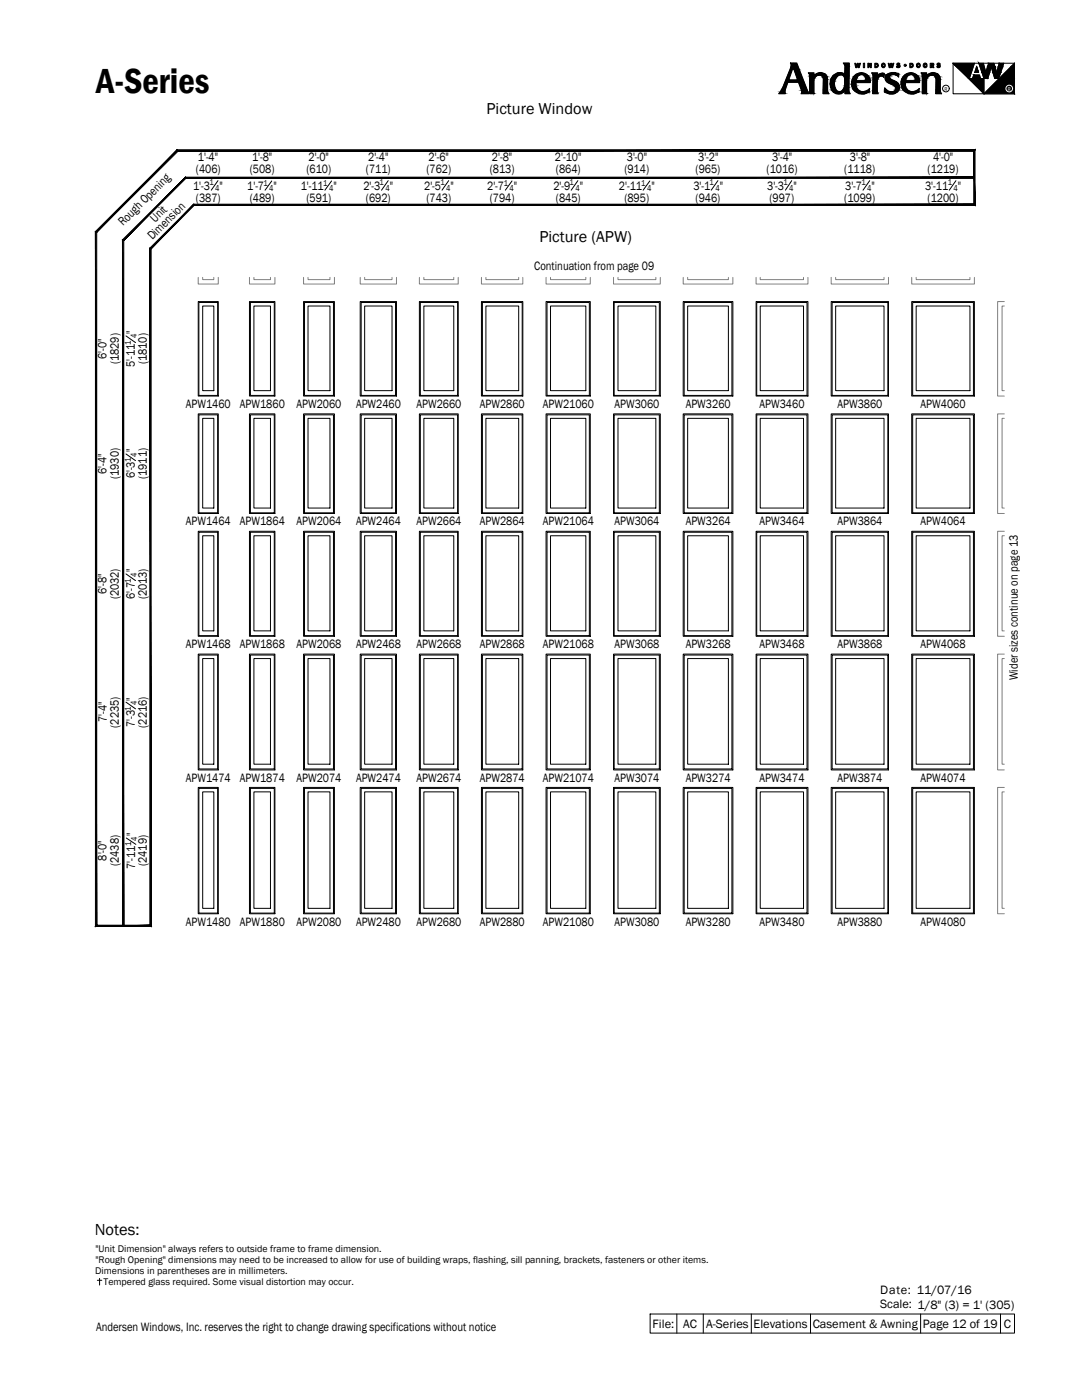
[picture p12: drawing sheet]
<svg xmlns="http://www.w3.org/2000/svg" width="216mm" height="279mm" viewBox="0 0 216 279" stroke-linecap="round" stroke-linejoin="round" font-family="sans-serif">
<!-- layer: A-ELEV-GLAZ-SIGHTLINES -->
<g fill="none" stroke="#000" stroke-width=".2">
<path d="M39.6 60.2h4v18.8h-4zM39.7 60.4h3.7v18.5h-3.7zM40.4 61.1h2.3v16.9h-2.3zM49.8 60.2h5.1v18.8h-5.1zM50 60.4h4.7v18.5h-4.7zM50.7 61.1h3.3v16.9h-3.3zM60.6 60.2h6.1v18.8h-6.1zM60.8 60.4h5.7v18.5h-5.7zM61.5 61.1h4.3v16.9h-4.3zM71.9 60.2h7.2v18.8h-7.2zM72.1 60.4h6.8v18.5h-6.8zM72.8 61.1h5.4v16.9h-5.4z"/>
<path d="M83.7 60.2h7.7v18.8h-7.7zM83.9 60.4h7.4v18.5h-7.4zM84.6 61.1h5.9v16.9h-5.9zM96.1 60.2h8.2v18.8h-8.2zM96.3 60.4h7.9v18.5h-7.9zM97 61.1h6.5v16.9h-6.5zM109 60.2h8.8v18.8h-8.8zM109.1 60.4h8.5v18.5h-8.5zM109.8 61.1h7.1v16.9h-7.1zM122.4 60.2h9.4v18.8h-9.4zM122.5 60.4h9.1v18.5h-9.1zM123.3 61.1h7.6v16.9h-7.6z"/>
<path d="M136.3 60.2h9.9v18.8h-9.9zM136.5 60.4h9.5v18.5h-9.5zM137.2 61.1h8.1v16.9h-8.1zM150.9 60.2h10.3v18.8h-10.3zM151 60.4h10v18.5h-10zM151.7 61.1h8.6v16.9h-8.6zM165.9 60.2h11.4v18.8h-11.4zM166 60.4h11.2v18.5h-11.2zM166.7 61.1h9.7v16.9h-9.7zM181.9 60.2h12.5v18.8h-12.5zM182.1 60.4h12.1v18.5h-12.1zM182.8 61.1h10.7v16.9h-10.7z"/>
<path d="M39.6 82.6h4v19.9h-4zM39.7 82.8h3.7v19.5h-3.7zM40.4 83.5h2.3v17.9h-2.3zM49.8 82.6h5.1v19.9h-5.1zM50 82.8h4.7v19.5h-4.7zM50.7 83.5h3.3v17.9h-3.3zM60.6 82.6h6.1v19.9h-6.1zM60.8 82.8h5.7v19.5h-5.7zM61.5 83.5h4.3v17.9h-4.3zM71.9 82.6h7.2v19.9h-7.2zM72.1 82.8h6.8v19.5h-6.8zM72.8 83.5h5.4v17.9h-5.4z"/>
<path d="M83.7 82.6h7.7v19.9h-7.7zM83.9 82.8h7.4v19.5h-7.4zM84.6 83.5h5.9v17.9h-5.9zM96.1 82.6h8.2v19.9h-8.2zM96.3 82.8h7.9v19.5h-7.9zM97 83.5h6.5v17.9h-6.5zM109 82.6h8.8v19.9h-8.8zM109.1 82.8h8.5v19.5h-8.5zM109.8 83.5h7.1v17.9h-7.1zM122.4 82.6h9.4v19.9h-9.4zM122.5 82.8h9.1v19.5h-9.1zM123.3 83.5h7.6v17.9h-7.6z"/>
<path d="M136.3 82.6h9.9v19.9h-9.9zM136.5 82.8h9.5v19.5h-9.5zM137.2 83.5h8.1v17.9h-8.1zM150.9 82.6h10.3v19.9h-10.3zM151 82.8h10v19.5h-10zM151.7 83.5h8.6v17.9h-8.6zM165.9 82.6h11.4v19.9h-11.4zM166 82.8h11.2v19.5h-11.2zM166.7 83.5h9.7v17.9h-9.7zM181.9 82.6h12.5v19.9h-12.5zM182.1 82.8h12.1v19.5h-12.1zM182.8 83.5h10.7v17.9h-10.7z"/>
<path d="M39.6 106h4v21h-4zM39.7 106.2h3.7v20.7h-3.7zM40.4 106.9h2.3v19h-2.3zM49.8 106h5.1v21h-5.1zM50 106.2h4.7v20.7h-4.7zM50.7 106.9h3.3v19h-3.3zM60.6 106h6.1v21h-6.1zM60.8 106.2h5.7v20.7h-5.7zM61.5 106.9h4.3v19h-4.3zM71.9 106h7.2v21h-7.2zM72.1 106.2h6.8v20.7h-6.8zM72.8 106.9h5.4v19h-5.4z"/>
<path d="M83.7 106h7.7v21h-7.7zM83.9 106.2h7.4v20.7h-7.4zM84.6 106.9h5.9v19h-5.9zM96.1 106h8.2v21h-8.2zM96.3 106.2h7.9v20.7h-7.9zM97 106.9h6.5v19h-6.5zM109 106h8.8v21h-8.8zM109.1 106.2h8.5v20.7h-8.5zM109.8 106.9h7.1v19h-7.1zM122.4 106h9.4v21h-9.4zM122.5 106.2h9.1v20.7h-9.1zM123.3 106.9h7.6v19h-7.6z"/>
<path d="M136.3 106h9.9v21h-9.9zM136.5 106.2h9.5v20.7h-9.5zM137.2 106.9h8.1v19h-8.1zM150.9 106h10.3v21h-10.3zM151 106.2h10v20.7h-10zM151.7 106.9h8.6v19h-8.6zM165.9 106h11.4v21h-11.4zM166 106.2h11.2v20.7h-11.2zM166.7 106.9h9.7v19h-9.7zM181.9 106h12.5v21h-12.5zM182.1 106.2h12.1v20.7h-12.1zM182.8 106.9h10.7v19h-10.7z"/>
<path d="M39.6 130.5h4v23.2h-4zM39.7 130.7h3.7v22.8h-3.7zM40.4 131.4h2.3v21.1h-2.3zM49.8 130.5h5.1v23.2h-5.1zM50 130.7h4.7v22.8h-4.7zM50.7 131.4h3.3v21.1h-3.3zM60.6 130.5h6.1v23.2h-6.1zM60.8 130.7h5.7v22.8h-5.7zM61.5 131.4h4.3v21.1h-4.3zM71.9 130.5h7.2v23.2h-7.2zM72.1 130.7h6.8v22.8h-6.8zM72.8 131.4h5.4v21.1h-5.4z"/>
<path d="M83.7 130.5h7.7v23.2h-7.7zM83.9 130.7h7.4v22.8h-7.4zM84.6 131.4h5.9v21.1h-5.9zM96.1 130.5h8.2v23.2h-8.2zM96.3 130.7h7.9v22.8h-7.9zM97 131.4h6.5v21.1h-6.5zM109 130.5h8.8v23.2h-8.8zM109.1 130.7h8.5v22.8h-8.5zM109.8 131.4h7.1v21.1h-7.1zM122.4 130.5h9.4v23.2h-9.4zM122.5 130.7h9.1v22.8h-9.1zM123.3 131.4h7.6v21.1h-7.6z"/>
<path d="M136.3 130.5h9.9v23.2h-9.9zM136.5 130.7h9.5v22.8h-9.5zM137.2 131.4h8.1v21.1h-8.1zM150.9 130.5h10.3v23.2h-10.3zM151 130.7h10v22.8h-10zM151.7 131.4h8.6v21.1h-8.6zM165.9 130.5h11.4v23.2h-11.4zM166 130.7h11.2v22.8h-11.2zM166.7 131.4h9.7v21.1h-9.7zM181.9 130.5h12.5v23.2h-12.5zM182.1 130.7h12.1v22.8h-12.1zM182.8 131.4h10.7v21.1h-10.7z"/>
<path d="M39.6 157.1h4v25.3h-4zM39.7 157.3h3.7v24.9h-3.7zM40.4 158h2.3v23.3h-2.3zM49.8 157.1h5.1v25.3h-5.1zM50 157.3h4.7v24.9h-4.7zM50.7 158h3.3v23.3h-3.3zM60.6 157.1h6.1v25.3h-6.1zM60.8 157.3h5.7v24.9h-5.7zM61.5 158h4.3v23.3h-4.3zM71.9 157.1h7.2v25.3h-7.2zM72.1 157.3h6.8v24.9h-6.8zM72.8 158h5.4v23.3h-5.4z"/>
<path d="M83.7 157.1h7.7v25.3h-7.7zM83.9 157.3h7.4v24.9h-7.4zM84.6 158h5.9v23.3h-5.9zM96.1 157.1h8.2v25.3h-8.2zM96.3 157.3h7.9v24.9h-7.9zM97 158h6.5v23.3h-6.5zM109 157.1h8.8v25.3h-8.8zM109.1 157.3h8.5v24.9h-8.5zM109.8 158h7.1v23.3h-7.1zM122.4 157.1h9.4v25.3h-9.4zM122.5 157.3h9.1v24.9h-9.1zM123.3 158h7.6v23.3h-7.6z"/>
<path d="M136.3 157.1h9.9v25.3h-9.9zM136.5 157.3h9.5v24.9h-9.5zM137.2 158h8.1v23.3h-8.1zM150.9 157.1h10.3v25.3h-10.3zM151 157.3h10v24.9h-10zM151.7 158h8.6v23.3h-8.6zM165.9 157.1h11.4v25.3h-11.4zM166 157.3h11.2v24.9h-11.2zM166.7 158h9.7v23.3h-9.7zM181.9 157.1h12.5v25.3h-12.5zM182.1 157.3h12.1v24.9h-12.1zM182.8 158h10.7v23.3h-10.7z"/>
</g>
<!-- layer: A-ANNO-TEXT -->
<g fill="#000" stroke="#000" stroke-width=".2">
<path d="M163.5 14.7h.4zM166.9 18.6h.9zM166.9 18.6l.5 .1zM175 15.5h.1zM176 14.7h.3zM178.2 14.6l.1 .1zM181.7 18.6h.6zM181.7 18.6l.2 .1zM183.1 18.1l.2-.1zM186 14.7h.4zM193.3 15.7h3v3zM202.4 12.6v.7h-.6z"/>
<path d="M156.1 18l.4 .3v-.3zM156.1 18l.4 .3h-.6z"/>
<path d="M155.9 18.3l.6 .1v-.1zM155.9 18.3l.6 .1h-.7z"/>
<path d="M155.8 18.4l.7 .2v-.2zM155.8 18.4l.7 .2h-.8z"/>
<path d="M156.1 17.9h.5zM156.1 17.9l.4 .1z"/>
<path d="M156.3 17.4l.3 .5 .1-.5zM156.3 17.4l.3 .5h-.5z"/>
<path d="M156.8 16.3l-.1 1.1 .4-1.1zM156.8 16.3l-.1 1.1h-.4z"/>
<path d="M157.9 13.6l-.7 2.5 .8-2.5zM157.9 13.6l-.7 2.5h-.3z"/>
<path d="M157.9 13.3l.1 .3 .1-.3zM157.9 13.3l.1 .3h-.1z"/>
<path d="M158 12.9l.1 .4 .1-.4zM158 12.9l.1 .4h-.2z"/>
<path d="M158 12.8l.2 .1 .1-.1zM158 12.8l.2 .1h-.2z"/>
<path d="M158 12.7l.9 .1zM158 12.7l.9 .1z"/>
<path d="M158.3 12.8l.7 .1-.1-.1zM158.3 12.8l.7 .1h-.6z"/>
<path d="M158.4 12.9l.9 .7-.3-.7zM158.4 12.9l.9 .7h-.8z"/>
<path d="M158.5 13.6l.8 .3v-.3zM158.5 13.6l.8 .3h-.7z"/>
<path d="M158.6 13.9l1.6 2.2-.9-2.2zM158.6 13.9l1.6 2.2h-.8z"/>
<path d="M156.9 16.1l3.4 .2-.1-.2zM156.9 16.1l3.4 .2h-3.5z"/>
<path d="M159.4 16.3l1.6 1.8-.7-1.8zM159.4 16.3l1.6 1.8h-.9z"/>
<path d="M160.1 18.1l1 .2-.1-.2zM160.1 18.1l1 .2h-1z"/>
<path d="M160.1 18.3l1.1 .2-.1-.2zM160.1 18.3l1.1 .2h-1.1z"/>
<path d="M160.1 18.5l1.1 .1v-.1zM160.1 18.5l1.1 .1h-1.1z"/>
<path d="M161.6 14.7l.6 .1v-.1zM161.6 14.7l.6 .1h-.6z"/>
<path d="M161.6 14.8l.6 .3v-.3zM161.6 14.8l.6 .3h-.5z"/>
<path d="M161.7 15.1l.5 .3v-.3zM161.7 15.1l.5 .3h-.5z"/>
<path d="M161.7 18.4l.6 .2-.1-.2zM161.7 18.4l.6 .2h-.6z"/>
<path d="M161.7 16.1l.5 2.3 .1-2.3zM161.7 16.1l.5 2.3h-.5z"/>
<path d="M161.7 15.6l.6 .5 .1-.5zM161.7 15.6l.6 .5h-.6z"/>
<path d="M161.7 15.4l.7 .2 .2-.2zM161.7 15.4l.7 .2h-.7z"/>
<path d="M162.4 15.2l.2 .2v-.2zM162.2 15.4l.2-.2 .2 .2z"/>
<path d="M162.7 15l-.1 .2 .4-.2zM162.4 15.2l.3-.2-.1 .2z"/>
<path d="M163.2 14.7h1zM163.2 14.7h1z"/>
<path d="M162.8 14.9h.5zM162.8 14.9h.6z"/>
<path d="M162.8 14.9h.5zM162.8 14.9l.2 .1z"/>
<path d="M162.9 14.8h.5zM162.9 14.8l.5 .1z"/>
<path d="M163.5 14.7h.7zM163.2 14.7h1z"/>
<path d="M163.2 14.7l1.3 .1zM162.9 14.8l.3-.1 1.3 .1z"/>
<path d="M162.9 14.8h1.7zM162.9 14.8h1.7z"/>
<path d="M163.4 14.8l1.2 .1zM163.4 14.8l1.2 .1z"/>
<path d="M163.6 14.9h1zM163.6 14.9h1z"/>
<path d="M163.8 14.9l.9 .1-.1-.1zM163.8 14.9l.9 .1z"/>
<path d="M164 15l.8 .1zM164 15l.8 .1z"/>
<path d="M164.1 15.1l.8 .2-.1-.2zM164.1 15.1l.8 .2h-.7z"/>
<path d="M164.2 15.3l.8 .1-.1-.1zM164.2 15.3l.8 .1h-.7z"/>
<path d="M164.3 15.4l.7 .1v-.1zM164.3 15.4l.7 .1h-.7z"/>
<path d="M164.3 15.5l.7 .3v-.3zM164.3 15.5l.7 .3h-.6z"/>
<path d="M164.4 15.8l.6 .1zM164.4 15.8l.6 .1z"/>
<path d="M164.4 15.9l.6 2.1v-2.1zM164.4 15.9l.6 2.1h-.6z"/>
<path d="M164.4 18l.7 .5-.1-.5zM164.4 18l.7 .5h-.7z"/>
<path d="M164.4 18.5l.8 .1-.1-.1zM164.4 18.5l.8 .1h-.8z"/>
<path d="M165.7 16.7l.7 .1v-.1zM165.7 16.7l.7 .1h-.7z"/>
<path d="M165.7 16.8l.8 .6-.1-.6zM165.7 16.8l.8 .6h-.6z"/>
<path d="M165.9 15.9l.6 .3v-.3zM165.9 15.9l.6 .3h-.7z"/>
<path d="M165.8 16.2l.6 .5 .1-.5zM165.8 16.2l.6 .5h-.7z"/>
<path d="M165.9 17.4h.6zM165.9 17.4h.6z"/>
<path d="M165.9 17.4l.8 .6-.2-.6zM165.9 17.4l.8 .6h-.6z"/>
<path d="M166 15.7l.5 .2 .2-.2zM166 15.7l.5 .2h-.6z"/>
<path d="M166.1 18l.7 .1-.1-.1zM166.1 18l.7 .1h-.5z"/>
<path d="M166.3 18.1l.8 .2-.3-.2zM166.3 18.1l.8 .2h-.6z"/>
<path d="M166.3 15.2h.6zM166.3 15.2h.6z"/>
<path d="M166.3 15.2l.4 .5 .2-.5zM166.3 15.2l.4 .5h-.7z"/>
<path d="M166.5 18.3l.6 .1zM166.5 18.3l.6 .1z"/>
<path d="M166.6 18.4l.8 .1zM166.6 18.4l.8 .1z"/>
<path d="M166.7 14.9h.6zM166.7 14.9h.7z"/>
<path d="M166.7 14.9l.2 .3 .4-.3zM166.3 15.2l.4-.3 .2 .3z"/>
<path d="M166.7 18.5h.8zM166.7 18.5h.8z"/>
<path d="M166.9 14.8h.9zM166.7 14.9h.7z"/>
<path d="M166.9 18.5l.9 .1zM166.9 18.5l.9 .1z"/>
<path d="M167.6 14.6l.4 .1zM167.1 14.7h.9z"/>
<path d="M167.1 14.7h1zM167.1 14.7h1z"/>
<path d="M166.7 18.5h1.3zM166.7 18.5h1.1z"/>
<path d="M167.6 18.5h.4zM167.5 18.5h.5z"/>
<path d="M167.1 14.7l1.2 .1-.2-.1zM166.9 14.8l.2-.1 1.2 .1z"/>
<path d="M167.8 18.4h.3zM167.6 18.5h.4z"/>
<path d="M168 18.3l.1 .1 .1-.1zM168 18.3l.1 .1h-.3z"/>
<path d="M167.8 14.8l.7 .1zM167.8 14.8l.7 .1z"/>
<path d="M168.1 18.1l.1 .2 .1-.2zM168 18.3l.1-.2 .1 .2z"/>
<path d="M168.3 14.9l.3 .1zM168.3 14.9l.3 .1z"/>
<path d="M168.5 17.7l-.2 .4zM168.5 17.7l-.4 .4z"/>
<path d="M168.7 15h.6zM168.7 15h.6z"/>
<path d="M168.4 15h.3zM168.4 15h.3z"/>
<path d="M168.6 17.4h.1zM168.6 17.4h.2z"/>
<path d="M168.6 17.4v.3l.1-.3zM168.6 17.4l-.1 .3z"/>
<path d="M168.8 17.4h.5zM168.8 17.4h.5z"/>
<path d="M168.6 15.5l.7 1.6v-1.6zM168.6 15.5l.7 1.6h-.7z"/>
<path d="M168.6 17.1l.7 .3v-.3zM168.6 17.1l.7 .3h-.7z"/>
<path d="M168.8 17.4l.5 .7v-.7zM168.8 17.4l.5 .7h-.6z"/>
<path d="M168.7 18.1l.6 .4v-.4zM168.7 18.1l.6 .4h-.6z"/>
<path d="M168.6 12.7l.7 .1zM168.6 12.7l.7 .1z"/>
<path d="M168.6 12.8l.7 .4v-.4zM168.6 12.8l.7 .4h-.6z"/>
<path d="M168.7 13.2l.6 1.8v-1.8zM168.7 13.2l.6 1.8h-.6z"/>
<path d="M168.4 15l.9 .2v-.2zM168.4 15l.9 .2h-.8z"/>
<path d="M168.5 15.2l.8 .3v-.3zM168.5 15.2l.8 .3h-.7z"/>
<path d="M168.7 18.5l.7 .1-.1-.1zM168.7 18.5l.7 .1h-.7z"/>
<path d="M170 16.3h3.5zM170 16.3h3.5z"/>
<path d="M170 16.9l.7 .4-.1-.4zM170 16.9l.7 .4h-.6z"/>
<path d="M170.6 18.1h.6zM170.6 18.1h.6z"/>
<path d="M170 16.4l.7 .4v-.4zM170 16.4l.7 .4h-.7z"/>
<path d="M170 16.8l.6 .1 .1-.1zM170 16.8l.6 .1h-.6z"/>
<path d="M170.2 15.9l.4 .3 .1-.3zM170.2 15.9l.4 .3h-.6z"/>
<path d="M170.1 17.3h.6zM170.1 17.3h.6z"/>
<path d="M170.2 17.3l.7 .4-.2-.4zM170.2 17.3l.7 .4h-.6z"/>
<path d="M170.4 15.5l.3 .4 .2-.4zM170.4 15.5l.3 .4h-.5z"/>
<path d="M170.3 17.7l.6 .1zM170.3 17.7l.6 .1z"/>
<path d="M170.4 17.8l.8 .3-.3-.3zM170.4 17.8l.8 .3h-.6z"/>
<path d="M170.4 15.4l.5 .1 .1-.1zM170.4 15.4l.5 .1h-.5z"/>
<path d="M170.7 15l.3 .4 .2-.4zM170.7 15l.3 .4h-.6z"/>
<path d="M170.6 18.1l1 .2-.4-.2zM170.6 18.1l1 .2h-.7z"/>
<path d="M170.9 15h.4zM170.7 15h.5z"/>
<path d="M171.1 14.8l.2 .2 .2-.2zM170.9 15l.2-.2 .2 .2z"/>
<path d="M170.9 18.3h.9zM170.9 18.3h.9z"/>
<path d="M171 18.3l1 .1zM171 18.3l1 .1z"/>
<path d="M171.3 14.7l.2 .1 .5-.1zM171.3 14.7l.2 .1h-.4z"/>
<path d="M171.8 18.6l.2 .1zM171.8 18.6h.7z"/>
<path d="M171.9 14.7h.5zM171.4 14.7h1z"/>
<path d="M171.4 14.7h1zM171.3 14.7h1.1z"/>
<path d="M171.3 14.7h1.2zM171.3 14.7h1.2z"/>
<path d="M172.4 18.4h.6zM172.4 18.4h.6z"/>
<path d="M171.1 18.4h1.3zM171.1 18.4h1.3z"/>
<path d="M172 14.7l.6 .1zM172 14.7l.6 .1z"/>
<path d="M172.3 14.8l.5 .1zM172.3 14.8l.5 .1z"/>
<path d="M171.4 18.5h1.2zM171.4 18.5l1.1 .1z"/>
<path d="M172.5 14.9l.5 .1zM172.5 14.9l.5 .1z"/>
<path d="M172.8 16.1h.7zM172.8 16.1h.7z"/>
<path d="M171.3 18.5h1.6zM171.3 18.5h1.3z"/>
<path d="M172.6 15l.6 .2-.2-.2zM172.6 15l.6 .2h-.5z"/>
<path d="M171.1 18.4h1.9zM171.1 18.4l1.8 .1z"/>
<path d="M172.7 15.2l.6 .2-.1-.2zM172.7 15.2l.6 .2h-.5z"/>
<path d="M172.8 18.3h.4zM172.4 18.4h.6z"/>
<path d="M172.8 15.4l.6 .2-.1-.2zM172.8 15.4l.6 .2h-.6z"/>
<path d="M173.3 18.1v.2zM172.9 18.3l.4-.2v.2z"/>
<path d="M172.9 18.3h.4zM172.8 18.3h.4z"/>
<path d="M172.8 15.6l.7 .3-.1-.3zM172.8 15.6l.7 .3h-.6z"/>
<path d="M172.9 15.9l.6 .2v-.2zM172.9 15.9l.6 .2h-.7z"/>
<path d="M172.8 16.1l.7 .1v-.1zM172.8 16.1l.7 .1h-.8z"/>
<path d="M172.7 16.2h.8zM172.5 16.2h1z"/>
<path d="M170 16.2l3.5 .1zM170 16.2l3.5 .1z"/>
<path d="M170 16.3l3.5 .1zM170 16.3l3.5 .1z"/>
<path d="M174.2 14.7l.7 .1zM174.2 14.7l.7 .1z"/>
<path d="M174.2 14.8l.7 .4v-.4zM174.2 14.8l.7 .4h-.5z"/>
<path d="M174.4 15.2l.5 .4v-.4zM174.4 15.2l.5 .4h-.6z"/>
<path d="M174.3 16.2l.6 2v-2zM174.3 16.2l.6 2h-.6z"/>
<path d="M174.3 18.2l.7 .3-.1-.3zM174.3 18.2l.7 .3h-.8z"/>
<path d="M174.3 15.9l.6 .3 .1-.3zM174.3 15.9l.6 .3h-.6z"/>
<path d="M174.2 18.5l.8 .1v-.1zM174.2 18.5l.8 .1h-.8z"/>
<path d="M174.3 15.6l.7 .3 .1-.3zM174.3 15.6l.7 .3h-.7z"/>
<path d="M175.3 15.2l-.2 .3zM175.3 15.2l-.3 .3z"/>
<path d="M175.4 15h.4zM175.4 15h.4z"/>
<path d="M175.4 15.1l-.1 .1 .3-.1zM175.4 15.1l-.1 .1z"/>
<path d="M175.4 15h.4zM175.4 15l.2 .1z"/>
<path d="M176.1 14.7h.2zM176 14.7h.3zM175.9 14.7h.4z"/>
<path d="M175.4 15h.9zM175.4 15h.9z"/>
<path d="M175.8 15h.5zM175.8 15h.5z"/>
<path d="M175.9 15l.4 .1zM175.9 15l.4 .1z"/>
<path d="M176.1 15.1l.2 .1zM176.1 15.1l.2 .1z"/>
<path d="M175.9 14.7h.4zM175.9 14.7h.4z"/>
<path d="M175.9 14.7l.4 .1v-.1zM175.6 14.8l.3-.1 .4 .1z"/>
<path d="M175.6 14.8l.7 .2v-.2zM175.4 15l.2-.2 .7 .2z"/>
<path d="M176.6 17.9l.2 .1zM176.6 17.9l.2 .1h-.2z"/>
<path d="M176.6 18l.6 .3zM176.6 18l.6 .3h-.6z"/>
<path d="M176.6 18.3h.7zM176.6 18.3h.7z"/>
<path d="M176.6 18.3l.9 .1zM176.6 18.3l.9 .1z"/>
<path d="M176.8 15.2l.5 .2v-.2zM176.8 15.2l.5 .2h-.5zM176.8 15.4h.5zM176.8 15.4h.5z"/>
<path d="M176.8 15.4l.6 .1-.1-.1zM176.8 15.4l.6 .1h-.7z"/>
<path d="M176.8 15.2h.6zM176.8 15.2h.5z"/>
<path d="M176.7 15.5l.7 .1zM176.7 15.5l.7 .1z"/>
<path d="M176.7 15.6l.8 .1-.1-.1zM176.7 15.6l.8 .1h-.7z"/>
<path d="M177 15h.5zM176.9 15h.6z"/>
<path d="M176.9 15l.5 .2 .1-.2zM176.9 15l.5 .2h-.6z"/>
<path d="M176.8 15.7l.8 .2-.1-.2zM176.8 15.7l.8 .2h-.8z"/>
<path d="M177 14.9l.5 .1 .1-.1zM177 14.9l.5 .1h-.5z"/>
<path d="M177.1 14.9h.6zM177 14.9h.6z"/>
<path d="M176.8 15.9h.9zM176.8 15.9h.9z"/>
<path d="M176.8 15.9l1.1 .1-.2-.1zM176.8 15.9l1.1 .1h-1.1z"/>
<path d="M176.8 18.4h.9zM176.8 18.4h.9z"/>
<path d="M176.8 18.4l1.1 .1zM176.8 18.4l1.1 .1z"/>
<path d="M177.2 14.8h.6zM177.1 14.9h.6z"/>
<path d="M176.8 16l1.3 .1-.2-.1zM176.8 16l1.3 .1h-1.2z"/>
<path d="M177.3 14.8h.6zM177.2 14.8h.6z"/>
<path d="M176.9 16.1l1.5 .1-.3-.1zM176.9 16.1l1.5 .1h-1.4z"/>
<path d="M177.4 14.8h.8zM177.3 14.8h.6z"/>
<path d="M177.7 18.7h.5zM177.7 18.7h.4zM177.7 18.7h.4z"/>
<path d="M177.5 18.6h.7zM177.5 18.6l.7 .1z"/>
<path d="M178.1 14.7h.4zM177.9 14.7h.6z"/>
<path d="M177 16.2h1.5zM177 16.2h1.5z"/>
<path d="M177.1 16.2l1.6 .2-.2-.2zM177.1 16.2l1.6 .2h-1.5z"/>
<path d="M177.2 18.5l1.3 .1zM177.2 18.5l1.3 .1z"/>
<path d="M177.3 18.6h1.2zM177.3 18.6h.9z"/>
<path d="M177.9 14.7h.7zM177.9 14.7h.7z"/>
<path d="M177.9 14.7h1zM177.5 14.7h1.4zM177.5 14.7h1.4zM177.5 14.7h1.4z"/>
<path d="M177.2 16.4h1.5zM177.2 16.4h1.5z"/>
<path d="M177 18.5h1.7zM177 18.5h1.5z"/>
<path d="M177.3 16.4l1.6 .2-.2-.2zM177.3 16.4l1.6 .2h-1.4z"/>
<path d="M178.2 18.4l.5 .1zM178.2 18.4l.5 .1z"/>
<path d="M178.2 18.5h.5zM177.9 18.5h.8z"/>
<path d="M178.4 18.3h.4zM178.2 18.4h.5z"/>
<path d="M177.5 14.7l1.6 .1zM177.4 14.8h1.7z"/>
<path d="M177.5 16.6l1.6 .1-.2-.1zM177.5 16.6l1.6 .1z"/>
<path d="M178.6 18.2l.2 .1 .2-.1zM178.4 18.3l.2-.1 .2 .1z"/>
<path d="M178.2 14.8h1zM178.2 14.8h1z"/>
<path d="M177.9 16.7l1.3 .1-.1-.1zM177.9 16.7l1.3 .1h-1.1z"/>
<path d="M178.7 18.1l.3 .1 .1-.1zM178.6 18.2l.1-.1 .3 .1zM178.6 18.2h.4zM178.6 18.2h.4z"/>
<path d="M178.4 14.8h.8zM178.4 14.8h.8z"/>
<path d="M178.5 14.8l.7 .1v-.1zM178.5 14.8l.7 .1z"/>
<path d="M178.8 14.9l.4 .1zM178.8 14.9l.4 .1z"/>
<path d="M179.1 15l.1 .1zM179.1 15l.1 .1z"/>
<path d="M178.1 16.8l1.2 .1-.1-.1zM178.1 16.8l1.2 .1z"/>
<path d="M178.8 17.9l.4 .1v-.1zM178.8 17.9l.4 .1h-.4z"/>
<path d="M178.8 18h.4zM178.8 18l.3 .1z"/>
<path d="M178.4 16.9l.9 .1zM178.4 16.9l.9 .1z"/>
<path d="M178.6 17l.7 .1v-.1zM178.6 17l.7 .1h-.6z"/>
<path d="M178.7 17.1l.6 .1zM178.7 17.1l.6 .1z"/>
<path d="M178.7 17.2l.6 .1v-.1zM178.7 17.2l.6 .1z"/>
<path d="M178.8 17.3l.5 .1v-.1zM178.8 17.3l.5 .1h-.4z"/>
<path d="M178.9 17.4l.4 .1zM178.9 17.4l.4 .1z"/>
<path d="M178.9 17.5l.4 .2v-.2zM178.9 17.5l.4 .2h-.4z"/>
<path d="M178.9 17.7l.4 .1zM178.9 17.7l.4 .1z"/>
<path d="M178.9 17.8l.3 .1 .1-.1zM178.9 17.8l.3 .1h-.4z"/>
<path d="M180 16.3h3.4zM180 16.3h3.4z"/>
<path d="M180 16.4l.5 .4v-.4zM180 16.4l.5 .4h-.6z"/>
<path d="M179.9 16.8l.6 .1v-.1zM179.9 16.8l.6 .1h-.5z"/>
<path d="M180 16.9l.6 .4-.1-.4zM180 16.9l.6 .4h-.6z"/>
<path d="M180.5 18.1h.6zM180.5 18.1h.6z"/>
<path d="M180 17.3h.6zM180 17.3h.6z"/>
<path d="M180 17.3l.8 .4-.2-.4zM180 17.3l.8 .4h-.6z"/>
<path d="M180.1 15.9l.4 .3 .2-.3zM180.1 15.9l.4 .3h-.5z"/>
<path d="M180.2 15.5l.5 .4v-.4zM180.2 15.5l.5 .4h-.6z"/>
<path d="M180.2 17.7l.6 .1zM180.2 17.7l.6 .1z"/>
<path d="M180.2 17.8l.9 .3-.3-.3zM180.2 17.8l.9 .3h-.6z"/>
<path d="M180.3 15.4l.4 .1 .1-.1zM180.3 15.4l.4 .1h-.5z"/>
<path d="M180.6 15l.2 .4 .2-.4zM180.6 15l.2 .4h-.5z"/>
<path d="M180.5 18.1l.9 .2-.3-.2zM180.5 18.1l.9 .2h-.6z"/>
<path d="M181.2 14.7h1.1zM181.2 14.7h1.1z"/>
<path d="M180.7 15h.5zM180.6 15h.4z"/>
<path d="M181 14.8l.2 .2 .2-.2zM180.7 15l.3-.2 .2 .2z"/>
<path d="M180.8 18.3h.9zM180.8 18.3h.9z"/>
<path d="M180.9 18.3l1 .1zM180.9 18.3l1 .1z"/>
<path d="M181.7 14.7h.6zM181.2 14.7h1.1z"/>
<path d="M181.2 14.7l.2 .1 .5-.1zM181 14.8l.2-.1 .2 .1z"/>
<path d="M181 18.4h1.2zM181 18.4h1.2z"/>
<path d="M181.2 14.7h1.2zM181.2 14.7h1.2z"/>
<path d="M181.9 14.7l.6 .1zM181.9 14.7l.6 .1z"/>
<path d="M182.2 14.8l.5 .1zM182.2 14.8l.5 .1z"/>
<path d="M181.3 18.5h1.3zM181.3 18.5l1 .1z"/>
<path d="M182.3 14.9l.6 .1zM182.3 14.9l.6 .1z"/>
<path d="M182.7 16.1h.7zM182.7 16.1h.7z"/>
<path d="M181.2 18.5h1.6zM181.2 18.5h1.4z"/>
<path d="M182.5 15l.6 .2-.2-.2zM182.5 15l.6 .2h-.5z"/>
<path d="M182.3 18.4h.6zM182.2 18.4h.7z"/>
<path d="M181 18.4h1.9zM181 18.4l1.8 .1z"/>
<path d="M182.6 15.2l.6 .2-.1-.2zM182.6 15.2l.6 .2h-.5z"/>
<path d="M182.7 18.3h.4zM182.3 18.4h.6z"/>
<path d="M182.7 15.4l.6 .2-.1-.2zM182.7 15.4l.6 .2h-.6z"/>
<path d="M182.7 15.6l.6 .3v-.3zM182.7 15.6l.6 .3h-.5z"/>
<path d="M183.1 18.1l.2 .2v-.2zM182.8 18.3l.3-.2 .2 .2z"/>
<path d="M182.8 18.3h.5zM182.7 18.3h.4z"/>
<path d="M182.8 15.9l.6 .2-.1-.2zM182.8 15.9l.6 .2h-.7z"/>
<path d="M182.7 16.1l.7 .1v-.1zM182.6 16.2l.1-.1 .7 .1z"/>
<path d="M182.6 16.2h.8zM182.3 16.2h1.1z"/>
<path d="M180 16.2l3.4 .1zM180 16.2l3.4 .1z"/>
<path d="M180 16.3l3.4 .1zM180 16.3l3.4 .1z"/>
<path d="M184.1 15.1l.6 .3v-.3zM184.1 15.1l.6 .3h-.6z"/>
<path d="M184.1 14.7l.7 .1v-.1zM184.1 14.7l.7 .1h-.7z"/>
<path d="M184.1 14.8l.6 .3 .1-.3zM184.1 14.8l.6 .3h-.6z"/>
<path d="M184.1 16.1l.7 2.3v-2.3zM184.1 16.1l.7 2.3h-.7z"/>
<path d="M184.1 18.4l.7 .2v-.2zM184.1 18.4l.7 .2h-.7z"/>
<path d="M184.1 15.6l.7 .5v-.5zM184.1 15.6l.7 .5h-.7z"/>
<path d="M184.1 15.4l.7 .2 .2-.2zM184.1 15.4l.7 .2h-.7z"/>
<path d="M184.9 15.2l.1 .2 .1-.2zM184.7 15.4l.2-.2 .1 .2z"/>
<path d="M185.2 15l-.1 .2 .4-.2zM184.9 15.2l.3-.2-.1 .2z"/>
<path d="M185.7 14.7h1zM185.7 14.7h1z"/>
<path d="M185.3 14.9h.5zM185.3 14.9l.2 .1z"/>
<path d="M185.3 14.9h.6zM185.3 14.9h.5z"/>
<path d="M185.3 14.8h.6zM185.3 14.8l.6 .1z"/>
<path d="M186 14.7h.7zM185.7 14.7h1z"/>
<path d="M185.7 14.7l1.3 .1-.3-.1zM185.4 14.8l.3-.1 1.3 .1z"/>
<path d="M185.4 14.8h1.7zM185.3 14.8h1.8z"/>
<path d="M185.9 14.8l1.2 .1zM185.9 14.8l1.2 .1z"/>
<path d="M186 14.9h1.1zM186 14.9h1.1z"/>
<path d="M186.3 14.9l.9 .1-.1-.1zM186.3 14.9l.9 .1z"/>
<path d="M186.5 15l.8 .1zM186.5 15l.8 .1z"/>
<path d="M186.6 15.1l.8 .2-.1-.2zM186.6 15.1l.8 .2h-.7z"/>
<path d="M186.7 15.3l.7 .1v-.1zM186.7 15.3l.7 .1h-.6z"/>
<path d="M186.8 15.4l.6 .1v-.1zM186.8 15.4l.6 .1h-.6z"/>
<path d="M186.8 15.5l.7 .3-.1-.3zM186.8 15.5l.7 .3h-.6z"/>
<path d="M186.9 15.8l.6 .1zM186.9 15.8l.6 .1z"/>
<path d="M186.9 15.9l.6 2.1v-2.1zM186.9 15.9l.6 2.1h-.6z"/>
<path d="M186.9 18l.7 .5-.1-.5zM186.9 18l.7 .5h-.7z"/>
<path d="M186.9 18.5l.7 .1v-.1zM186.9 18.5l.7 .1h-.7z"/>
<path d="M190.2 12.6l3.2 3.1 1-3.1zM190.2 12.6l3.2 3.1z"/>
<path d="M194.9 13.3l.4 1.2zM194.9 13.3l.4 1.2h-.8z"/>
<path d="M194.3 15l1.3 .7-.2-.7zM194.3 15l1.3 .7h-1.6z"/>
<path d="M195.3 12.6l1.4 1.9-.5-1.9zM195.3 12.6l1.4 1.9h-.7z"/>
<path d="M196 14.5l1.1 1.2 .4-1.2zM196 14.5l1.1 1.2h-.8z"/>
<path d="M197 13.3l.5 1.2 .3-1.2zM197 13.3l.5 1.2h-.8z"/>
<path d="M197.3 12.6l1.3 .7-.3-.7zM197.3 12.6l1.3 .7h-1.6z"/>
<path d="M197.8 13.3l1.1 1.2-.3-1.2zM197.8 13.3l1.1 1.2h-.8z"/>
<path d="M198.1 14.5l1.2 1.2 .4-1.2zM198.1 14.5l1.2 1.2h-.8z"/>
<path d="M199.2 13.3l.5 1.2 .4-1.2zM199.2 13.3l.5 1.2h-.8z"/>
<path d="M199.4 12.6l.7 .7 .2-.7zM199.4 12.6l.7 .7h-.9z"/>
<path d="M201.8 13.3l.6 2.4v-2.4zM199.4 15.7l2.4-2.4 .6 2.4z"/>
<path d="M199.4 15.7l3 3v-3zM199.4 15.7l3 3h-6.1z"/>
<path d="M37.1 35.6h157.3v-.2zM37 35.4h157.4l-157.3 .2zM37 35.4l-12.3 12.6 12.4-12.4zM24.4 47.9l12.6-12.5-12.3 12.6zM24.4 47.9l.3 136.9v-136.8zM24.4 47.9l.3 136.9h-.3z"/>
<path d="M29.9 49.5v135.1l.3 .3zM29.9 49.5l.3 .1v135.3zM29.9 49.5l.3 .1 8.5-8.8zM38.7 40.8v.2l-8.5 8.6zM38.7 40.8v.2l155.6-.2zM38.7 41l155.6-.2 .3 .2zM194.3 30.2v10.6l.3 .2zM194.6 29.9v11.1l-.3-10.8zM35.5 30.2h158.8l.3-.3zM35.4 29.9h159.2l-159.1 .3zM35.4 29.9l-16.1 16.4 16.2-16.1zM35.4 29.9l-16.1 16.4-.3-.1zM19 46.2l.3 138.4v-138.3zM19 46.2l.3 138.4-.3 .3zM19.3 184.6l-.3 .3 10.9-.3zM19 184.9l10.9-.3 .3 .3z"/>
</g>
<g fill="none" stroke="#000" stroke-width=".2">
<path d="M157.7 12.6h1.3l2.4 6.1h-1.6l.1-.6-.6-1.7h-2.1l-.5 1.5v.8h-1.3l.8-1.3 1.5-3.8 .2-.7zM157.9 12.7h1l2.4 6h-1.4l.1-.6-.6-1.7h-2.2l-.6 1.5v.8h-1.1l.8-1.3 1.5-3.8zM157.9 12.7h1l2.3 5.9h-1.1v-.5l-.7-1.8h-2.3l-.5 1.6-.1 .7h-.8l.6-1.2 1.6-3.8zM158.3 13.4l.8 2.5h-1.7zM158.3 13.1l1 3h-2zM158.3 12.8l1.1 3.3h-2.2zM161.3 14.5h1.1v.5a1.53 1.53 0 0 1 1.7-.5 1.53 1.53 0 0 1 1.1 1.4v2.1l.2 .7h-1.2l.1-2.9a.93 .93 0 0 0-1.1-.8 .93 .93 0 0 0-.8 1.1v2.4l.2 .2h-1.1v-3.6zM161.4 14.6h1l-.1 .6 .5-.4a1.4 1.4 0 0 1 1.5-.1 1.4 1.4 0 0 1 .8 1.2v2.1l.2 .7h-1v-2.9a.99 .99 0 0 0-1.1-.9 .99 .99 0 0 0-.8 1.2v2.6h-.8v-3.6zM161.6 14.7h.6v.7a1.54 1.54 0 0 1 2.8 .1l.2 3.1h-.8v-2.8a1.06 1.06 0 0 0-1.2-1 1.06 1.06 0 0 0-.9 1.3v2.5h-.6zM166.9 15.2a1.02 1.02 0 0 1 1.7 .3v1.6a1.11 1.11 0 0 1-.5 1.2 1.11 1.11 0 0 1-1.3-.2 2.48 2.48 0 0 1 .1-2.9zM166.9 15.3a.94 .94 0 0 1 1.7 .2v1.6a1.52 1.52 0 0 1-1.1 1.3 1.41 1.41 0 0 1-1.1-1.7l.2-.8zM167 15.4a.87 .87 0 0 1 1.4-.1 2.56 2.56 0 0 1-.6 2.9h-.6a2.01 2.01 0 0 1-.2-2.8z"/>
<path d="M168.3 12.6h1.2l-.1 5.5 .3 .6h-1.1v-.7a1.51 1.51 0 0 1-1.6 .8 1.51 1.51 0 0 1-1.3-1.4 2.04 2.04 0 0 1 .5-2.3 2.04 2.04 0 0 1 2.3-.3l.1-1.6zM168.4 12.7h1l-.1 5.4 .2 .6h-.9v-1.1l-.3 .7a1.5 1.5 0 0 1-2.5-.9 2.02 2.02 0 0 1 .3-2.1 2.02 2.02 0 0 1 2-.6l.5 .2v-1.7zM168.6 12.7h.7v5.4l.1 .5h-.7l.1-1.2-.6 .9a1.46 1.46 0 0 1-2.3-.9 1.96 1.96 0 0 1 2.2-2.7l.6 .3v-1.8zM170.3 15.3a1.84 1.84 0 0 1 2.2-.7 1.84 1.84 0 0 1 1.2 1.9h-2.9a1.51 1.51 0 0 0 .9 1.7 1.51 1.51 0 0 0 1.8-.6v.7a2.22 2.22 0 0 1-3-.1 2.22 2.22 0 0 1-.2-2.9zM170.4 15.3a1.77 1.77 0 0 1 2-.7 1.77 1.77 0 0 1 1.2 1.8h-2.9a1.58 1.58 0 0 0 .9 1.8 1.58 1.58 0 0 0 1.9-.4l-.1 .5a2.15 2.15 0 0 1-2.8-.2 2.15 2.15 0 0 1-.2-2.8zM170.4 15.4a1.7 1.7 0 0 1 2-.7 1.7 1.7 0 0 1 1.1 1.7h-2.8a1.64 1.64 0 0 0 .7 1.8 1.64 1.64 0 0 0 1.9-.2v.3a2.09 2.09 0 0 1-2.7-.2 2.09 2.09 0 0 1-.2-2.7zM170.6 12.6h.1l.2 .6 .2-.6h.2l.1 .6 .1-.6h.2l-.3 .9h-.1l-.2-.6-.1 .6h-.3zM170.6 12.6l.3 .9 .2-.9 .3 .9 .2-.9M171.2 15.1a.89 .89 0 0 1 1.2-.2 .89 .89 0 0 1 .2 1.2l-1.9 .1zM171.2 15a.96 .96 0 0 1 1.3-.1 .96 .96 0 0 1 .2 1.3h-2.1zM171.3 15.2a.84 .84 0 0 1 1-.2 .84 .84 0 0 1 .3 1.1h-1.7zM172.3 12.6h.2v.9h-.2z"/>
<path d="M172.4 12.6v.9M173.2 12.6h.2l.3 .5v-.5h.2v.9h-.2l-.4-.6v.6h-.1zM173.8 12.6v.9l-.5-.9v.9M173.9 14.5h1.2v.7a1.04 1.04 0 0 1 1.4-.5l-.1 .8-.3-.3a.87 .87 0 0 0-1 1v1.9l.2 .6h-1.2l.1-3.5zM174 14.6h1v.8a1.22 1.22 0 0 1 1.4-.7l-.1 .6a.87 .87 0 0 0-1 0 .87 .87 0 0 0-.3 .9v1.9l.1 .6h-.9v-3.5zM174.2 14.7h.7v.9a1.38 1.38 0 0 1 1.2-.9h.2v.5a.94 .94 0 0 0-1 .1 .94 .94 0 0 0-.4 .9l.1 2.4h-.8l.2-3.4zM174.6 12.6h.3a.44 .44 0 0 1 .4 .5 .44 .44 0 0 1-.4 .4h-.3zM174.6 12.7a.45 .45 0 0 1 .6 .4l-.2 .3h-.4zM174.7 12.7a.29 .29 0 0 1 .4 .3 .29 .29 0 0 1-.4 .3zM176 12.8a.33 .33 0 0 1 .5 0 .33 .33 0 0 1-.1 .5 .33 .33 0 0 1-.4-.2zM176 12.7a.42 .42 0 0 1 .6 .1 .42 .42 0 0 1-.1 .6 .42 .42 0 0 1-.6-.2zM176.1 12.7a.29 .29 0 0 1 .3 .3 .29 .29 0 0 1-.3 .3z"/>
<path d="M176.8 15a2.45 2.45 0 0 1 2.6-.3l-.1 .7a1.06 1.06 0 0 0-1.8 0l.2 .3 .8 .4a1.37 1.37 0 0 1 1 1.7 1.37 1.37 0 0 1-1.6 1h-.4l-1-.4v-.9a1.35 1.35 0 0 0 2.1 .5l.1-.6-.7-.5a1.83 1.83 0 0 1-1.4-1.2zM176.8 15a2.52 2.52 0 0 1 2.5-.3v.5a1.2 1.2 0 0 0-1.8 0 .52 .52 0 0 0 .4 .7l.5 .3a1.3 1.3 0 0 1 1 1.5 1.3 1.3 0 0 1-1.5 1h-.4l-.9-.4v-.6a1.4 1.4 0 0 0 2.1 .3v-.6a1.94 1.94 0 0 0-1.5-.9 .96 .96 0 0 1-.4-1.5zM176.9 15a2.51 2.51 0 0 1 2.3-.2v.3a1.28 1.28 0 0 0-1.8 .1 .62 .62 0 0 0 .5 .8l.5 .2a1.24 1.24 0 0 1 .9 1.5 1.24 1.24 0 0 1-1.4 1l-.4-.1a.68 .68 0 0 1-.9-.7 1.29 1.29 0 0 0 2.2 0l.1-.4a.92 .92 0 0 0-.8-.7 2.3 2.3 0 0 1-1.3-.9l-.1-.4zM177.2 12.6h.2l.1 .6 .2-.6h.2l.1 .6 .2-.6h.2l-.3 .9h-.2l-.1-.6-.1 .6h-.3zM177.3 12.6l.2 .9 .3-.9 .2 .9 .3-.9M178.9 12.7a.34 .34 0 0 1 .4-.1 .34 .34 0 0 1 .3 .2l-.5-.1 .1 .2a.35 .35 0 0 1 .3 .5 .35 .35 0 0 1-.6 0v-.1l.2-.1 .3 .1-.1-.2-.4-.2zM179.5 12.8a.24 .24 0 0 0-.2-.1 .24 .24 0 0 0-.2 .2l.4 .2v.2l-.4 .1-.1-.1M180.2 15.3a1.81 1.81 0 0 1 2.1-.7 1.81 1.81 0 0 1 1.2 1.9h-2.8a1.45 1.45 0 0 0 .6 1.6 1.45 1.45 0 0 0 1.8-.1l.3-.4v.7a2.21 2.21 0 0 1-3-.1 2.21 2.21 0 0 1-.2-2.9zM180.3 15.3a1.74 1.74 0 0 1 2-.7 1.74 1.74 0 0 1 1.1 1.8h-2.7a1.55 1.55 0 0 0 .7 1.8 1.55 1.55 0 0 0 1.9-.4v.5a2.15 2.15 0 0 1-2.8-.2 2.15 2.15 0 0 1-.2-2.8zM180.3 15.4a1.65 1.65 0 0 1 2-.8 1.65 1.65 0 0 1 1.1 1.8h-2.9a1.67 1.67 0 0 0 .8 1.8 1.67 1.67 0 0 0 2-.2v.3a2.09 2.09 0 0 1-2.8-.2 2.09 2.09 0 0 1-.2-2.7zM181 15a1.04 1.04 0 0 1 1.3-.1 1.04 1.04 0 0 1 .4 1.2l-.4 .1h-1.8zM181.1 15.1a.9 .9 0 0 1 1.2-.1 .9 .9 0 0 1 .3 1.1l-1.9 .1 .1-.7z"/>
<path d="M181.2 15.2a.81 .81 0 0 1 1-.2 .81 .81 0 0 1 .3 1.1h-1.8zM181.5 12.6h.4a.45 .45 0 0 1 .3 .5 .45 .45 0 0 1-.3 .4h-.4zM181.6 12.7a.45 .45 0 0 1 .6 .4l-.2 .3h-.4zM181.7 12.7a.29 .29 0 0 1 .3 .3 .29 .29 0 0 1-.3 .3zM182.9 12.8a.42 .42 0 0 1 .6 0 .42 .42 0 0 1 0 .6 .42 .42 0 0 1-.6-.1zM183.1 12.7a.29 .29 0 0 1 .3 .3 .29 .29 0 0 1-.3 .3zM183.8 14.5h1.1v.5a1.53 1.53 0 0 1 1.7-.5 1.53 1.53 0 0 1 1 1.4v2.1l.3 .7h-1.2v-2.9a.93 .93 0 0 0-1-.8 .93 .93 0 0 0-.8 1.1v2.4l.1 .2h-1v-3.6zM184 14.6h.8v.6a1.49 1.49 0 0 1 1.7-.7 1.49 1.49 0 0 1 1.1 1.4v2.1l.2 .7h-1v-2.9a.99 .99 0 0 0-1.1-.9 .99 .99 0 0 0-.9 1.2l.1 2.6h-.8v-3.6zM184.1 14.7h.7l-.1 .7a1.54 1.54 0 0 1 2.7 .1l.2 3.1h-.7v-2.8a1.06 1.06 0 0 0-1.2-1 1.06 1.06 0 0 0-.9 1.3v2.5h-.7zM184.3 12.7a.44 .44 0 0 1 .7 .3 .44 .44 0 0 1-.5 .5l-.3-.3zM184.4 12.7a.33 .33 0 0 1 .4 .1 .33 .33 0 0 1 0 .5 .33 .33 0 0 1-.5 0zM184.5 12.7a.29 .29 0 0 1 .3 .3 .29 .29 0 0 1-.3 .3z"/>
<path d="M185.6 12.6l.7 .1 .1 .2-.2 .2 .2 .4h-.3l-.1-.4h-.1v.4h-.3zM185.7 13.1h.3l.2-.4h-.5v.8M185.9 12.7h.1l.1 .2-.2 .1zM186 13.1l.2 .4M187 12.7a.37 .37 0 0 1 .6 .1l-.4-.1v.2a.34 .34 0 0 1 .4 .2 .34 .34 0 0 1-.3 .4 .34 .34 0 0 1-.4-.2h.5v-.1l-.4-.2zM187.5 12.8l-.1-.1-.3 .1v.2l.4 .1a.26 .26 0 0 1-.2 .3 .26 .26 0 0 1-.3-.1M190.2 12.6l6.1 6.1 6.1-6.1v6.1h-12.2zM190.2 12.6h12.2M194.4 12.6l-1 3.1h.6l.3-.7h1.1l.2 .7h.7M194.9 13.3l.4 1.2h-.8zM195.3 12.6l1 3.1M196.2 12.6l.5 1.9 .6-1.9"/>
<path d="M196.3 15.7v3M198.3 12.6l.6 1.9 .5-1.9M200.3 12.6l-1 3.1h-.8l-.7-2.4-.7 2.4h-.8M43.5 36.1l-1.3 1.9M54.2 36.1l-1.3 1.9M66.2 36.1l-1.4 1.9M77.5 36.1l-1.4 1.9M89.5 36.1l-1.3 1.9M102.2 36.1l-1.4 1.9M115.3 36.1l-1.3 1.9M129.7 36.1l-1.4 1.9M143.2 36.1l-1.3 1.9"/>
<path d="M158 36.1l-1.3 1.9M173.5 36.1l-1.3 1.9M190.7 36.1l-1.3 1.9M25.1 67l1.9 1.4M25.1 90.6l1.9 1.3M25.1 114.5l1.9 1.4M25.1 140.1l1.9 1.4M25.2 167.2l1.9 1.3M19.4 255.5h.9M19.9 255.1v1.4M129.7 262.2h72.7v3.9h-72.7zM135.1 262.2v3.9"/>
<path d="M140.3 262.2v3.9M149.9 262.2v3.9M161.7 262.2v3.9M183.7 262.2v3.9M199.6 262.2v3.9"/>
<circle cx="180.6" cy="13" r=".22"/>
<circle cx="180.6" cy="13" r=".1"/>
<circle cx="183.2" cy="13.1" r=".35"/>
<circle cx="188.7" cy="17.7" r=".67"/>
</g>
<circle cx="201.4" cy="17.7" r=".67" fill="none" stroke="#fafafa" stroke-width=".2"/>
<!-- layer: A-ELEV-GLAZ-SIGHTLINES -->
<g fill="none" stroke="#808080" stroke-width=".2">
<path d="M39.6 55.4v1.3h4v-1.3M40.4 55.4v.4h2.3v-.4M49.8 55.4v1.3h5.1v-1.3M50.7 55.4v.4h3.3v-.4M60.6 55.4v1.3h6.1v-1.3M61.5 55.4v.4h4.3v-.4M71.9 55.4v1.3h7.2v-1.3M72.8 55.4v.4h5.4v-.4M83.7 55.4v1.3h7.7v-1.3M84.6 55.4v.4h5.9v-.4M96.1 55.4v1.3h8.2v-1.3M97 55.4v.4h6.5v-.4"/>
<path d="M109 55.4v1.3h8.8v-1.3M109.8 55.4v.4h7.1v-.4M122.4 55.4v1.3h9.4v-1.3M123.3 55.4v.4h7.6v-.4M136.3 55.4v1.3h9.9v-1.3M137.2 55.4v.4h8.1v-.4M150.9 55.4v1.3h10.3v-1.3M151.7 55.4v.4h8.6v-.4M165.9 55.4v1.3h11.4v-1.3M166.7 55.4v.4h9.7v-.4M181.9 55.4v1.3h12.5v-1.3M182.8 55.4v.4h10.7v-.4"/>
<path d="M200.4 60.2h-1.3v18.8h1.3M200.4 61.1h-.4v16.9h.4M200.4 82.6h-1.3v19.9h1.3M200.4 83.5h-.4v17.9h.4M200.4 106h-1.3v21h1.3M200.4 106.9h-.4v19h.4M200.4 130.5h-1.3v23.2h1.3M200.4 131.4h-.4v21.1h.4M200.4 157.1h-1.3v25.3h1.3M200.4 158h-.4v23.3h.4"/>
</g>
<text font-size="7.1" x="19.2" y="18.7">A-Series</text>
<text font-size="3.3" x="18.9" y="246.4">Notes:</text>
<g font-size="3.2">
<text x="97.1" y="22.7">Picture Window</text>
<text x="107.6" y="48.3">Picture (APW)</text>
</g>
<g font-size="2.5">
<text x="39.1" y="34.6">(406)</text>
<text x="39.5" y="32.2">1'-4&quot;</text>
<text x="49.8" y="34.6">(508)</text>
<text x="50.3" y="32.2">1'-8&quot;</text>
<text x="61.1" y="34.6">(610)</text>
<text x="61.6" y="32.2">2'-0&quot;</text>
<text x="73" y="34.6">(711)</text>
<text x="73.5" y="32.2">2'-4&quot;</text>
<text x="85.1" y="34.6">(762)</text>
<text x="85.5" y="32.2">2'-6&quot;</text>
<text x="97.7" y="34.6">(813)</text>
<text x="98.2" y="32.2">2'-8&quot;</text>
<text x="110.7" y="32.2">2'-10&quot;</text>
<text x="110.9" y="34.6">(864)</text>
<text x="124.6" y="34.6">(914)</text>
<text x="125.1" y="32.2">3'-0&quot;</text>
<text x="138.8" y="34.6">(965)</text>
<text x="139.3" y="32.2">3'-2&quot;</text>
<text x="153" y="34.6">(1016)</text>
<text x="154" y="32.2">3'-4&quot;</text>
<text x="168.5" y="34.6">(1118)</text>
<text x="169.6" y="32.2">3'-8&quot;</text>
<text x="185.1" y="34.6">(1219)</text>
<text x="186.2" y="32.2">4'-0&quot;</text>
<text x="38.5" y="37.8">1'-3</text>
<text x="39.1" y="40.2">(387)</text>
<text x="43.8" y="37.8">&quot;</text>
<text x="49.3" y="37.9">1'-7</text>
<text x="49.8" y="40.2">(489)</text>
<text x="54.6" y="37.9">&quot;</text>
<text x="60" y="37.9">1'-11</text>
<text x="61.1" y="40.2">(591)</text>
<text x="66.5" y="37.9">&quot;</text>
<text x="72.5" y="37.8">2'-3</text>
<text x="73" y="40.2">(692)</text>
<text x="77.8" y="37.8">&quot;</text>
<text x="84.6" y="37.8">2'-5</text>
<text x="85.1" y="40.2">(743)</text>
<text x="89.9" y="37.8">&quot;</text>
<text x="97.2" y="37.9">2'-7</text>
<text x="97.7" y="40.2">(794)</text>
<text x="102.5" y="37.9">&quot;</text>
<text x="110.4" y="37.8">2'-9</text>
<text x="110.9" y="40.2">(845)</text>
<text x="115.7" y="37.8">&quot;</text>
<text x="123.5" y="37.9">2'-11</text>
<text x="124.6" y="40.2">(895)</text>
<text x="130" y="37.9">&quot;</text>
<text x="138.4" y="37.8">3'-1</text>
<text x="138.8" y="40.2">(946)</text>
<text x="143.6" y="37.8">&quot;</text>
<text x="153.1" y="37.8">3'-3</text>
<text x="153.5" y="40.2">(997)</text>
<text x="158.4" y="37.8">&quot;</text>
<text x="168.5" y="40.2">(1099)</text>
<text x="168.6" y="37.8">3'-7</text>
<text x="173.9" y="37.8">&quot;</text>
<text x="184.6" y="37.8">3'-11</text>
<text x="185.1" y="40.2">(1200)</text>
<text x="191.1" y="37.8">&quot;</text>
<text x="24.6" y="45.2" transform="rotate(-45 24.6 45.2)">Rough Opening</text>
<text x="30.4" y="48" transform="rotate(-45 30.4 48)">Dimension</text>
<text x="31" y="44.5" transform="rotate(-45 31 44.5)">Unit</text>
<text x="106.6" y="53.8">Continuation from page 09</text>
<text x="21.3" y="71.7" transform="rotate(-90 21.3 71.7)">6'-0&quot;</text>
<text x="26.9" y="66.7" transform="rotate(-90 26.9 66.7)">&quot;</text>
<text x="23.7" y="72.7" transform="rotate(-90 23.7 72.7)">(1829)</text>
<text x="26.9" y="73.2" transform="rotate(-90 26.9 73.2)">5'-11</text>
<text x="29.3" y="72.7" transform="rotate(-90 29.3 72.7)">(1810)</text>
<text x="37.1" y="81.4">APW1460</text>
<text x="47.9" y="81.4">APW1860</text>
<text x="59.2" y="81.4">APW2060</text>
<text x="71" y="81.4">APW2460</text>
<text x="83.1" y="81.4">APW2660</text>
<text x="95.8" y="81.4">APW2860</text>
<text x="108.3" y="81.4">APW21060</text>
<text x="122.6" y="81.4">APW3060</text>
<text x="136.8" y="81.4">APW3260</text>
<text x="151.6" y="81.4">APW3460</text>
<text x="167.1" y="81.4">APW3860</text>
<text x="183.7" y="81.4">APW4060</text>
<text x="21.3" y="94.6" transform="rotate(-90 21.3 94.6)">6'-4&quot;</text>
<text x="23.7" y="95.6" transform="rotate(-90 23.7 95.6)">(1930)</text>
<text x="26.9" y="95.5" transform="rotate(-90 26.9 95.5)">6'-3</text>
<text x="26.9" y="90.2" transform="rotate(-90 26.9 90.2)">&quot;</text>
<text x="29.3" y="95.6" transform="rotate(-90 29.3 95.6)">(1911)</text>
<text x="37.1" y="104.8">APW1464</text>
<text x="47.9" y="104.8">APW1864</text>
<text x="59.2" y="104.8">APW2064</text>
<text x="71" y="104.8">APW2464</text>
<text x="83.1" y="104.8">APW2664</text>
<text x="95.8" y="104.8">APW2864</text>
<text x="108.3" y="104.8">APW21064</text>
<text x="122.6" y="104.8">APW3064</text>
<text x="136.8" y="104.8">APW3264</text>
<text x="151.6" y="104.8">APW3464</text>
<text x="167.1" y="104.8">APW3864</text>
<text x="183.7" y="104.8">APW4064</text>
<text x="21.3" y="118.5" transform="rotate(-90 21.3 118.5)">6'-8&quot;</text>
<text x="23.7" y="119.6" transform="rotate(-90 23.7 119.6)">(2032)</text>
<text x="26.9" y="119.5" transform="rotate(-90 26.9 119.5)">6'-7</text>
<text x="26.9" y="114.2" transform="rotate(-90 26.9 114.2)">&quot;</text>
<text x="29.3" y="119.6" transform="rotate(-90 29.3 119.6)">(2013)</text>
<text x="37.1" y="129.3">APW1468</text>
<text x="47.9" y="129.3">APW1868</text>
<text x="59.2" y="129.3">APW2068</text>
<text x="71" y="129.3">APW2468</text>
<text x="83.1" y="129.3">APW2668</text>
<text x="95.8" y="129.3">APW2868</text>
<text x="108.3" y="129.3">APW21068</text>
<text x="122.6" y="129.3">APW3068</text>
<text x="136.8" y="129.3">APW3268</text>
<text x="151.6" y="129.3">APW3468</text>
<text x="167.1" y="129.3">APW3868</text>
<text x="183.7" y="129.3">APW4068</text>
<text x="203.1" y="135.7" transform="rotate(-90 203.1 135.7)">Wider sizes continue on page 13</text>
<text x="26.9" y="139.8" transform="rotate(-90 26.9 139.8)">&quot;</text>
<text x="21.3" y="144.1" transform="rotate(-90 21.3 144.1)">7'-4&quot;</text>
<text x="23.7" y="145.2" transform="rotate(-90 23.7 145.2)">(2235)</text>
<text x="26.9" y="145.1" transform="rotate(-90 26.9 145.1)">7'-3</text>
<text x="29.3" y="145.2" transform="rotate(-90 29.3 145.2)">(2216)</text>
<text x="37.1" y="156">APW1474</text>
<text x="47.9" y="156">APW1874</text>
<text x="59.2" y="156">APW2074</text>
<text x="71" y="156">APW2474</text>
<text x="83.1" y="156">APW2674</text>
<text x="95.8" y="156">APW2874</text>
<text x="108.3" y="156">APW21074</text>
<text x="122.6" y="156">APW3074</text>
<text x="136.8" y="156">APW3274</text>
<text x="151.6" y="156">APW3474</text>
<text x="167.1" y="156">APW3874</text>
<text x="183.7" y="156">APW4074</text>
<text x="27" y="166.9" transform="rotate(-90 27 166.9)">&quot;</text>
<text x="21.3" y="171.8" transform="rotate(-90 21.3 171.8)">8'-0&quot;</text>
<text x="23.7" y="172.8" transform="rotate(-90 23.7 172.8)">(2438)</text>
<text x="27" y="173.4" transform="rotate(-90 27 173.4)">7'-11</text>
<text x="29.3" y="172.8" transform="rotate(-90 29.3 172.8)">(2419)</text>
<text x="37.1" y="184.7">APW1480</text>
<text x="47.9" y="184.7">APW1880</text>
<text x="59.2" y="184.7">APW2080</text>
<text x="71" y="184.7">APW2480</text>
<text x="83.1" y="184.7">APW2680</text>
<text x="95.8" y="184.7">APW2880</text>
<text x="108.3" y="184.7">APW21080</text>
<text x="122.6" y="184.7">APW3080</text>
<text x="136.8" y="184.7">APW3280</text>
<text x="151.6" y="184.7">APW3480</text>
<text x="167.1" y="184.7">APW3880</text>
<text x="183.7" y="184.7">APW4080</text>
<text x="175.6" y="258.3">Date: 11/07/16</text>
<text x="175.6" y="261.1">Scale: 1/8&quot; (3) = 1' (305)</text>
<text x="19.2" y="265.6">Andersen Windows, Inc. reserves the right to change drawing specifications without notice</text>
<text x="130.2" y="265">File:</text>
<text x="136.3" y="265">AC</text>
<text x="140.9" y="265">A-Series</text>
<text x="150.4" y="265">Elevations</text>
<text x="162.2" y="265">Casement &amp; Awning</text>
<text x="184.1" y="265">Page 12 of 19</text>
<text x="200.3" y="265">C</text>
</g>
<g font-size="2">
<text x="19" y="249.9">&quot;Unit Dimension&quot; always refers to outside frame to frame dimension.</text>
<text x="19" y="254.3">Dimensions in parentheses are in millimeters.</text>
<text x="19" y="252.1">&quot;Rough Opening&quot; dimensions may need to be increased to allow for use of building wraps, flashing, sill panning, brackets, fasteners or other items.</text>
<text x="20.7" y="256.5">Tempered glass required. Some visual distortion may occur.</text>
</g>
<g font-size="1.7">
<text x="41.8" y="37">1</text>
<text x="42.9" y="38.2">4</text>
<text x="52.6" y="37.1">1</text>
<text x="53.7" y="38.2">4</text>
<text x="64.5" y="37.1">1</text>
<text x="65.7" y="38.2">4</text>
<text x="75.7" y="37">1</text>
<text x="76.9" y="38.2">4</text>
<text x="87.9" y="37">1</text>
<text x="89" y="38.2">4</text>
<text x="100.5" y="37.1">1</text>
<text x="101.7" y="38.2">4</text>
<text x="113.7" y="37">1</text>
<text x="114.8" y="38.2">4</text>
<text x="127.9" y="37.1">1</text>
<text x="129.2" y="38.2">4</text>
<text x="141.6" y="37">1</text>
<text x="142.7" y="38.2">4</text>
<text x="156.3" y="37">1</text>
<text x="157.5" y="38.2">4</text>
<text x="171.9" y="37">1</text>
<text x="173" y="38.2">4</text>
<text x="189.1" y="37">1</text>
<text x="190.2" y="38.2">4</text>
<text x="26.1" y="68.8" transform="rotate(-90 26.1 68.8)">1</text>
<text x="27.3" y="67.5" transform="rotate(-90 27.3 67.5)">4</text>
<text x="26.1" y="92.3" transform="rotate(-90 26.1 92.3)">1</text>
<text x="27.3" y="91.1" transform="rotate(-90 27.3 91.1)">4</text>
<text x="26.1" y="116.3" transform="rotate(-90 26.1 116.3)">1</text>
<text x="27.3" y="115.1" transform="rotate(-90 27.3 115.1)">4</text>
<text x="26.1" y="141.8" transform="rotate(-90 26.1 141.8)">1</text>
<text x="27.3" y="140.6" transform="rotate(-90 27.3 140.6)">4</text>
<text x="27.4" y="167.8" transform="rotate(-90 27.4 167.8)">4</text>
<text x="26.2" y="168.9" transform="rotate(-90 26.2 168.9)">1</text>
</g>
<text font-size="1.1" x="188.5" y="18.1">R</text>
<text font-size="1.1" fill="#fafafa" x="201.1" y="18.1">R</text>
</svg>
